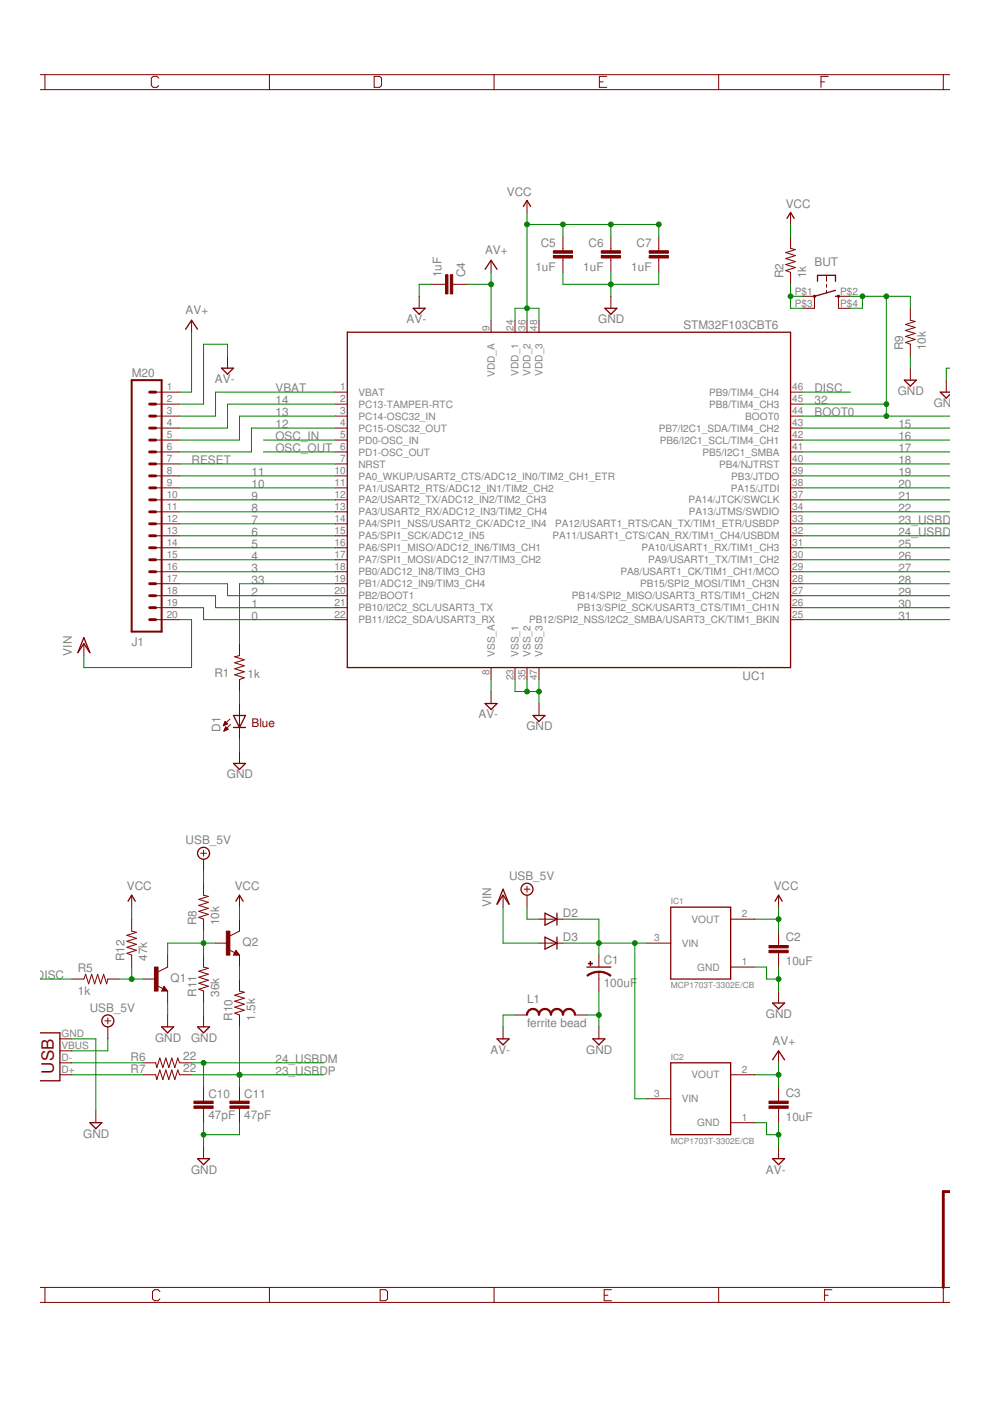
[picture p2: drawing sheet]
<svg xmlns="http://www.w3.org/2000/svg" width="210mm" height="297mm" viewBox="0 0 210 297" stroke-linecap="round" stroke-linejoin="round" font-family="sans-serif">
<g fill="#800000" stroke="#800000" stroke-width=".21">
<path d="M170.2 62.8h2.5z"/>
<path d="M170.2 65.4h2.5z"/>
<path d="M177.8 65.4h2.5z"/>
<path d="M177.8 62.8h2.5z"/>
<path d="M175.2 60.3v.6z"/>
<path d="M175.2 61.6v.6z"/>
<path d="M175.2 58.4v1.2z"/>
<path d="M177.8 62.8v2.6z"/>
<path d="M172.7 62.8v2.6z"/>
<path d="M43.2 235.5v2.5z"/>
<path d="M43.2 230.4v2.6z"/>
<path d="M43.2 235v.5z"/>
<path d="M43.2 233v.5z"/>
<path d="M50.8 235.5v2.5z"/>
<path d="M50.8 230.4v2.6z"/>
<path d="M50.8 235v.5z"/>
<path d="M50.8 233v.5z"/>
<path d="M50.8 154.2v2.6z"/>
<path d="M50.8 149.2v2.5z"/>
<path d="M50.8 151.7v2.5z"/>
<path d="M48.7 152.5l-1.4 1.4z"/>
<path d="M48.9 153.6l-1.4 1.4z"/>
<path d="M47.7 153l-.4 .9z"/>
<path d="M47.7 153l.5 .5z"/>
<path d="M47.3 153.9l.9-.4z"/>
<path d="M47.4 153.8h.2z"/>
<path d="M47.5 153.6h.4z"/>
<path d="M47.5 153.5h.7z"/>
<path d="M47.6 153.4h.6z"/>
<path d="M47.6 153.3h.4z"/>
<path d="M47.7 153.1h.2z"/>
<path d="M47.9 154.1l-.4 .9z"/>
<path d="M47.9 154.1l.5 .5z"/>
<path d="M47.5 155l.9-.4z"/>
<path d="M47.6 154.8h.3z"/>
<path d="M47.6 154.7h.6z"/>
<path d="M47.7 154.6h.6z"/>
<path d="M47.7 154.5h.5z"/>
<path d="M47.8 154.3h.3z"/>
<path d="M47.8 154.2h.2z"/>
<path d="M50.8 136.5v2.5z"/>
<path d="M50.8 144.1v2.5z"/>
<path d="M50.8 144.1l1-.4z"/>
<path d="M49.8 143.1l2 .6z"/>
<path d="M49.8 143.1l2-.7z"/>
<path d="M49.8 141.8l2 .6z"/>
<path d="M49.8 141.8l2-.6z"/>
<path d="M49.8 140.5l2 .7z"/>
<path d="M49.8 140.5l2-.6z"/>
<path d="M49.8 139.3l2 .6z"/>
<path d="M49.8 139.3l1-.3z"/>
<path d="M30.5 225.3h2.5z"/>
<path d="M38.1 225.3h2.5z"/>
<path d="M37.7 224.3l.4 1z"/>
<path d="M37.7 224.3l-.6 2.1z"/>
<path d="M36.4 224.3l.7 2.1z"/>
<path d="M36.4 224.3l-.6 2.1z"/>
<path d="M35.2 224.3l.6 2.1z"/>
<path d="M35.2 224.3l-.7 2.1z"/>
<path d="M33.9 224.3l.6 2.1z"/>
<path d="M33.9 224.3l-.6 2.1z"/>
<path d="M33 225.3l.3 1.1z"/>
<path d="M30.5 227.9h2.5z"/>
<path d="M38.1 227.9h2.5z"/>
<path d="M37.7 226.9l.4 1z"/>
<path d="M37.7 226.9l-.6 2z"/>
<path d="M36.4 226.9l.7 2z"/>
<path d="M36.4 226.9l-.6 2z"/>
<path d="M35.2 226.9l.6 2z"/>
<path d="M35.2 226.9l-.7 2z"/>
<path d="M33.9 226.9l.6 2z"/>
<path d="M33.9 226.9l-.6 2z"/>
<path d="M33 227.9l.3 1z"/>
<path d="M12.7 227.9h2.5z"/>
<path d="M12.7 225.3h2.5z"/>
<path d="M12.7 222.8h2.5z"/>
<path d="M12.7 220.3h2.5z"/>
<path d="M45.7 200h2.5z"/>
<path d="M50.8 202.5v2.5z"/>
<path d="M50.8 194.9v2.5z"/>
<path d="M48.7 198.4l2.1-1z"/>
<path d="M50 201.5l.8 1z"/>
<path d="M49.5 202.5h1.3z"/>
<path d="M50 201.5l-.5 1z"/>
<path d="M48.6 201.4l1.2 .6z"/>
<path d="M30.5 207.6h2.5z"/>
<path d="M35.5 210.1v2.6z"/>
<path d="M35.5 202.5v2.5z"/>
<path d="M33.5 206.1l2-1.1z"/>
<path d="M34.8 209.1l.7 1z"/>
<path d="M34.3 210.1h1.2z"/>
<path d="M34.8 209.1l-.5 1z"/>
<path d="M33.3 209l1.2 .6z"/>
<path d="M50.8 189.8v2.5z"/>
<path d="M27.9 189.8v2.5z"/>
<path d="M50.8 207.6v2.5z"/>
<path d="M50.8 215.2v2.5z"/>
<path d="M49.8 214.8l1 .4z"/>
<path d="M49.8 214.8l2-.6z"/>
<path d="M49.8 213.5l2 .7z"/>
<path d="M49.8 213.5l2-.6z"/>
<path d="M49.8 212.3l2 .6z"/>
<path d="M49.8 212.3l2-.7z"/>
<path d="M49.8 211l2 .6z"/>
<path d="M49.8 211l2-.6z"/>
<path d="M50.8 210.1l1 .3z"/>
<path d="M43.2 202.5v2.5z"/>
<path d="M43.2 210.1v2.6z"/>
<path d="M42.1 209.7l1.1 .4z"/>
<path d="M42.1 209.7l2.1-.6z"/>
<path d="M42.1 208.5l2.1 .6z"/>
<path d="M42.1 208.5l2.1-.7z"/>
<path d="M42.1 207.2l2.1 .6z"/>
<path d="M42.1 207.2l2.1-.6z"/>
<path d="M42.1 205.9l2.1 .7z"/>
<path d="M42.1 205.9l2.1-.6z"/>
<path d="M43.2 205l1 .3z"/>
<path d="M43.2 187.3v2.5z"/>
<path d="M43.2 194.9v2.5z"/>
<path d="M42.1 194.5l1.1 .4z"/>
<path d="M42.1 194.5l2.1-.6z"/>
<path d="M42.1 193.2l2.1 .7z"/>
<path d="M42.1 193.2l2.1-.6z"/>
<path d="M42.1 192l2.1 .6z"/>
<path d="M42.1 192l2.1-.7z"/>
<path d="M42.1 190.7l2.1 .6z"/>
<path d="M42.1 190.7l2.1-.6z"/>
<path d="M43.2 189.8l1 .3z"/>
<path d="M27.9 194.9v2.5z"/>
<path d="M27.9 202.5v2.5z"/>
<path d="M26.9 202.1l1 .4z"/>
<path d="M26.9 202.1l2-.6z"/>
<path d="M26.9 200.8l2 .7z"/>
<path d="M26.9 200.8l2-.6z"/>
<path d="M26.9 199.6l2 .6z"/>
<path d="M26.9 199.6l2-.7z"/>
<path d="M26.9 198.3l2 .6z"/>
<path d="M26.9 198.3l2-.6z"/>
<path d="M27.9 197.4l1 .3z"/>
<path d="M22.9 207.6h2.5z"/>
<path d="M15.2 207.6h2.6z"/>
<path d="M18.2 206.6l-.4 1z"/>
<path d="M18.2 206.6l.6 2z"/>
<path d="M19.4 206.6l-.6 2z"/>
<path d="M19.4 206.6l.7 2z"/>
<path d="M20.7 206.6l-.6 2z"/>
<path d="M20.7 206.6l.6 2z"/>
<path d="M22 206.6l-.7 2z"/>
<path d="M22 206.6l.6 2z"/>
<path d="M22.9 207.6l-.3 1z"/>
<path d="M111.7 42.5v2.5z"/>
<path d="M167.6 45v2.6z"/>
<path d="M43.2 182.2v2.5z"/>
<path d="M42.5 180.9h1.3z"/>
<path d="M43.2 180.3v1.2z"/>
<path d="M22.9 217.7v2.6z"/>
<path d="M22.2 216.4h1.3z"/>
<path d="M22.9 215.8v1.3z"/>
<path d="M137.1 200h5.1z"/>
<path d="M154.9 194.9h5.1z"/>
<path d="M154.9 205h5.1z"/>
<path d="M165.1 189.8v2.5z"/>
<path d="M111.7 189.8v2.5z"/>
<path d="M111.1 188.5h1.3z"/>
<path d="M111.7 187.9v1.3z"/>
<path d="M165.1 197.4v2.6z"/>
<path d="M165.1 202.5v2.5z"/>
<path d="M165.1 200v.5z"/>
<path d="M165.1 202v.5z"/>
<path d="M96.5 60.3h2.5z"/>
<path d="M91.4 60.3h2.6z"/>
<path d="M96 60.3h.5z"/>
<path d="M94 60.3h.5z"/>
<path d="M139.7 50.1v2.6z"/>
<path d="M139.7 55.2v2.5z"/>
<path d="M139.7 52.7v.5z"/>
<path d="M139.7 54.7v.5z"/>
<path d="M129.5 50.1v2.6z"/>
<path d="M129.5 55.2v2.5z"/>
<path d="M129.5 52.7v.5z"/>
<path d="M129.5 54.7v.5z"/>
<path d="M119.4 50.1v2.6z"/>
<path d="M119.4 55.2v2.5z"/>
<path d="M119.4 52.7v.5z"/>
<path d="M119.4 54.7v.5z"/>
<path d="M137.1 233h5.1z"/>
<path d="M154.9 227.9h5.1z"/>
<path d="M154.9 238h5.1z"/>
<path d="M165.1 230.4v2.6z"/>
<path d="M165.1 235.5v2.5z"/>
<path d="M165.1 233v.5z"/>
<path d="M165.1 235v.5z"/>
<path d="M165.1 222.8v2.5z"/>
<path d="M106.7 217.7v2.6z"/>
<path d="M165.1 243.1v2.6z"/>
<path d="M165.1 210.1v2.6z"/>
<path d="M43.2 243.1v2.6z"/>
<path d="M20.3 235.5v2.5z"/>
<path d="M35.5 215.2v2.5z"/>
<path d="M43.2 215.2v2.5z"/>
<path d="M129.5 62.8v2.6z"/>
<path d="M88.9 62.8v2.6z"/>
<path d="M104.1 55.2v2.5z"/>
<path d="M167.6 95.8h2.6z"/>
<path d="M167.6 98.4h2.6z"/>
<path d="M167.6 90.8h2.6z"/>
<path d="M71.1 123.8h2.5z"/>
<path d="M167.6 121.2h2.6z"/>
<path d="M71.1 116.1h2.5z"/>
<path d="M71.1 126.3h2.5z"/>
<path d="M167.6 83.1h2.6z"/>
<path d="M109.2 141.5v2.6z"/>
<path d="M71.1 83.1h2.5z"/>
<path d="M71.1 128.8h2.5z"/>
<path d="M167.6 93.3h2.6z"/>
<path d="M71.1 118.7h2.5z"/>
<path d="M71.1 103.4h2.5z"/>
<path d="M71.1 106h2.5z"/>
<path d="M167.6 113.6h2.6z"/>
<path d="M71.1 108.5h2.5z"/>
<path d="M167.6 103.4h2.6z"/>
<path d="M111.7 141.5v2.6z"/>
<path d="M109.2 67.9v2.5z"/>
<path d="M167.6 111.1h2.6z"/>
<path d="M167.6 108.5h2.6z"/>
<path d="M71.1 111.1h2.5z"/>
<path d="M71.1 121.2h2.5z"/>
<path d="M167.6 116.1h2.6z"/>
<path d="M104.1 67.9v2.5z"/>
<path d="M71.1 100.9h2.5z"/>
<path d="M111.7 67.9v2.5z"/>
<path d="M114.3 141.5v2.6z"/>
<path d="M167.6 85.7h2.6z"/>
<path d="M167.6 118.7h2.6z"/>
<path d="M71.1 95.8h2.5z"/>
<path d="M167.6 123.8h2.6z"/>
<path d="M71.1 131.4h2.5z"/>
<path d="M167.6 100.9h2.6z"/>
<path d="M167.6 126.3h2.6z"/>
<path d="M167.6 128.8h2.6z"/>
<path d="M167.6 131.4h2.6z"/>
<path d="M71.1 113.6h2.5z"/>
<path d="M71.1 85.7h2.5z"/>
<path d="M167.6 106h2.6z"/>
<path d="M114.3 67.9v2.5z"/>
<path d="M104.1 141.5v2.6z"/>
<path d="M71.1 88.2h2.5z"/>
<path d="M71.1 90.8h2.5z"/>
<path d="M71.1 98.4h2.5z"/>
<path d="M167.6 88.2h2.6z"/>
<path d="M71.1 93.3h2.5z"/>
<path d="M33 83.1h5.1z"/>
<path d="M33 85.7h5.1z"/>
<path d="M33 88.2h5.1z"/>
<path d="M33 90.8h5.1z"/>
<path d="M33 93.3h5.1z"/>
<path d="M33 95.8h5.1z"/>
<path d="M33 98.4h5.1z"/>
<path d="M33 100.9h5.1z"/>
<path d="M33 103.4h5.1z"/>
<path d="M33 106h5.1z"/>
<path d="M33 108.5h5.1z"/>
<path d="M33 111.1h5.1z"/>
<path d="M33 113.6h5.1z"/>
<path d="M33 116.1h5.1z"/>
<path d="M33 118.7h5.1z"/>
<path d="M33 121.2h5.1z"/>
<path d="M33 123.8h5.1z"/>
<path d="M33 126.3h5.1z"/>
<path d="M33 128.8h5.1z"/>
<path d="M33 131.4h5.1z"/>
<path d="M114.3 149.2v2.5z"/>
<path d="M104.1 146.6v2.6z"/>
<path d="M200.6 80.6v2.5z"/>
<path d="M40.6 67.9v2.5z"/>
<path d="M48.2 75.5v2.6z"/>
<path d="M127 217.7v2.6z"/>
<path d="M8.5 276.1h1z"/>
<path d="M9.5 276.1h47.6z"/>
<path d="M57.1 276.1h47.7z"/>
<path d="M104.8 276.1h47.6z"/>
<path d="M152.4 276.1h47.6z"/>
<path d="M200 276.1h1.4z"/>
<path d="M9.5 15.8h47.6z"/>
<path d="M8.5 15.8h1z"/>
<path d="M8.5 273h1z"/>
<path d="M9.5 273h47.6z"/>
<path d="M57.1 273h47.7z"/>
<path d="M104.8 273h47.6z"/>
<path d="M152.4 273h47.6z"/>
<path d="M200 273h1.4z"/>
<path d="M200 19h1.4z"/>
<path d="M152.4 19h47.6z"/>
<path d="M104.8 19h47.6z"/>
<path d="M57.1 19h47.7z"/>
<path d="M9.5 19h47.6z"/>
<path d="M8.5 19h1z"/>
<path d="M200 15.8h1.4z"/>
<path d="M152.4 15.8h47.6z"/>
<path d="M104.8 15.8h47.6z"/>
<path d="M57.1 15.8h47.7z"/>
<path d="M104.8 15.8v3.2z"/>
<path d="M104.8 273v3.1z"/>
<path d="M9.5 15.8v3.2z"/>
<path d="M9.5 273v3.1z"/>
<path d="M200 15.8v3.2z"/>
<path d="M200 273v3.1z"/>
<path d="M57.1 15.8v3.2z"/>
<path d="M152.4 15.8v3.2z"/>
<path d="M152.4 273v3.1z"/>
<path d="M57.1 273v3.1z"/>
<path d="M33.5 273.4l.4 .4z"/>
<path d="M32.7 273.4h.8z"/>
<path d="M32.3 273.8l.4-.4z"/>
<path d="M32.3 273.8v1.6z"/>
<path d="M32.3 275.4l.4 .4z"/>
<path d="M32.7 275.8h.8z"/>
<path d="M33.5 275.8l.4-.4z"/>
<path d="M80.6 273.4v2.4z"/>
<path d="M80.6 275.8h1.2z"/>
<path d="M81.8 275.8l.4-.4z"/>
<path d="M82.2 273.8v1.6z"/>
<path d="M81.8 273.4l.4 .4z"/>
<path d="M80.6 273.4h1.2z"/>
<path d="M128.1 273.4h1.6z"/>
<path d="M128.1 273.4v2.4z"/>
<path d="M128.1 275.8h1.6z"/>
<path d="M128.1 274.6h.8z"/>
<path d="M174.8 273.4v2.4z"/>
<path d="M174.8 273.4h1.6z"/>
<path d="M174.8 274.6h.8z"/>
<path d="M174.1 16.2v2.3z"/>
<path d="M174.1 16.2h1.5z"/>
<path d="M174.1 17.4h.7z"/>
<path d="M127.1 16.2h1.5z"/>
<path d="M127.1 16.2v2.3z"/>
<path d="M127.1 18.5h1.5z"/>
<path d="M127.1 17.4h.8z"/>
<path d="M79.3 16.2v2.3z"/>
<path d="M79.3 18.5h1.2z"/>
<path d="M80.5 18.5l.4-.4z"/>
<path d="M80.9 16.6v1.5z"/>
<path d="M80.5 16.2l.4 .4z"/>
<path d="M79.3 16.2h1.2z"/>
<path d="M33.3 16.2l.4 .4z"/>
<path d="M32.5 16.2h.8z"/>
<path d="M32.1 16.6l.4-.4z"/>
<path d="M32.1 16.6v1.5z"/>
<path d="M32.1 18.1l.4 .4z"/>
<path d="M32.5 18.5h.8z"/>
<path d="M33.3 18.5l.4-.4z"/>
<path d="M167.6 50.1v2.6z"/>
<path d="M167.6 57.7v2.6z"/>
<path d="M166.6 57.4l1 .3z"/>
<path d="M166.6 57.4l2-.7z"/>
<path d="M166.6 56.1l2 .6z"/>
<path d="M166.6 56.1l2-.6z"/>
<path d="M166.6 54.8l2 .7z"/>
<path d="M166.6 54.8l2-.6z"/>
<path d="M166.6 53.6l2 .6z"/>
<path d="M166.6 53.6l2-.7z"/>
<path d="M167.6 52.7l1 .2z"/>
<path d="M193 78.1v2.5z"/>
<path d="M193 65.4v2.5z"/>
<path d="M193 73v2.5z"/>
<path d="M192 72.6l1 .4z"/>
<path d="M192 72.6l2-.6z"/>
<path d="M192 71.3l2 .7z"/>
<path d="M192 71.3l2-.6z"/>
<path d="M192 70.1l2 .6z"/>
<path d="M192 70.1l2-.7z"/>
<path d="M192 68.8l2 .6z"/>
<path d="M192 68.8l2-.6z"/>
<path d="M193 67.9l1 .3z"/>
<path d="M114.3 194.9h2.5z"/>
<path d="M116.8 194.9h2.6z"/>
<path d="M114.3 200h2.5z"/>
<path d="M116.8 200h2.6z"/>
<path d="M127 206.1v1.5z"/>
<path d="M127 202.5v2.5z"/>
<path d="M127 207.6v2.5z"/>
<path d="M109.2 215.2h2.5z"/>
<path d="M121.9 215.2h2.5z"/>
<path d="M17.8 136.5v2.5z"/>
<path d="M50.8 159.3v2.6z"/>
<path d="M106.7 189.8v2.5z"/>
<path d="M127 205.9l1.3 .2 1.2 .7-.1 .2-1.4-.7-1-.1z" fill-rule="evenodd"/>
<path d="M124.4 206.8l1.2-.7 1.4-.2v.3l-1 .1-1.4 .7z" fill-rule="evenodd"/>
<path d="M112 214.2l.5-.3 .5-.1v.3l-.7 .2-.3 .4-.1 .5h-.3l.1-.5z" fill-rule="evenodd"/>
<path d="M113 213.8a1.37 1.37 0 0 1 1.4 1.4h-.3l-.1-.5-.3-.4-.7-.2z" fill-rule="evenodd"/>
<path d="M114.6 214.2l.5-.3 .4-.1v.3l-.4 .1-.4 .3-.3 .7h-.3l.1-.5z" fill-rule="evenodd"/>
<path d="M115.5 213.8a1.37 1.37 0 0 1 1.4 1.4h-.2l-.1-.5-.3-.4-.8-.2z" fill-rule="evenodd"/>
<path d="M117.1 214.2l.5-.3 .5-.1v.3l-.7 .2-.4 .4-.1 .5h-.2l.1-.5z" fill-rule="evenodd"/>
<path d="M118.1 213.8a1.37 1.37 0 0 1 1.4 1.4h-.3l-.1-.5-.3-.4-.7-.2z" fill-rule="evenodd"/>
<path d="M119.6 214.2l.6-.3 .4-.1v.3l-.7 .2-.3 .4-.1 .5h-.3l.1-.5z" fill-rule="evenodd"/>
<path d="M120.6 213.8a1.37 1.37 0 0 1 1.4 1.4h-.2l-.1-.5-.4-.4-.7-.2z" fill-rule="evenodd"/>
</g>
<g fill="#800000" stroke="#800000" stroke-width=".28">
<path d="M177.1 62.8h.7z"/>
<path d="M177.1 58.4v1.2z"/>
<path d="M173.3 58.4v1.2z"/>
<path d="M175.2 58.4h1.9z"/>
<path d="M173.3 58.4h1.9z"/>
<path d="M172.7 62.8l4.4-1.2z"/>
<path d="M52 151.7l-1.2 2.5z"/>
<path d="M49.5 151.7l1.3 2.5z"/>
<path d="M50.8 154.2h1.2z"/>
<path d="M49.5 154.2h1.3z"/>
<path d="M50.8 151.7h1.2z"/>
<path d="M49.5 151.7h1.3z"/>
<path d="M8.5 229.1h4.2z"/>
<path d="M12.7 219v10.1z"/>
<path d="M8.5 219h4.2z"/>
<path d="M49.8 202.4h.7z"/>
<path d="M50 201.7l.5 .7z"/>
<path d="M50 201.7l-.2 .5z"/>
<path d="M49.8 202.2h.3z"/>
<path d="M50 202l.1 .2z"/>
<path d="M34.5 210h.8z"/>
<path d="M34.8 209.4l.5 .6z"/>
<path d="M34.8 209.4l-.3 .5z"/>
<path d="M34.5 209.9h.4z"/>
<path d="M34.8 209.6l.1 .3z"/>
<path d="M50.8 189.8l.7 1.3z"/>
<path d="M50.8 189.8l-.8 1.3z"/>
<path d="M27.9 189.8l.8 1.3z"/>
<path d="M27.9 189.8l-.7 1.3z"/>
<path d="M111.7 42.5l-.7 1.3z"/>
<path d="M111.7 42.5l.8 1.3z"/>
<path d="M167.6 45l.8 1.3z"/>
<path d="M167.6 45l-.7 1.3z"/>
<path d="M142.2 192.3h12.7z"/>
<path d="M154.9 192.3v15.3z"/>
<path d="M142.2 207.6h12.7z"/>
<path d="M142.2 192.3v15.3z"/>
<path d="M165.1 189.8l.7 1.3z"/>
<path d="M165.1 189.8l-.8 1.3z"/>
<path d="M142.2 225.3h12.7z"/>
<path d="M154.9 225.3v15.3z"/>
<path d="M142.2 240.6h12.7z"/>
<path d="M142.2 225.3v15.3z"/>
<path d="M165.1 222.8l1.2 1.9z"/>
<path d="M165.1 222.8l-1.3 1.9z"/>
<path d="M105.4 220.3h2.5z"/>
<path d="M107.9 220.3l-1.2 1.2z"/>
<path d="M105.4 220.3l1.3 1.2z"/>
<path d="M163.8 245.7h2.5z"/>
<path d="M166.3 245.7l-1.2 1.2z"/>
<path d="M163.8 245.7l1.3 1.2z"/>
<path d="M163.8 212.7h2.5z"/>
<path d="M166.3 212.7l-1.2 1.2z"/>
<path d="M163.8 212.7l1.3 1.2z"/>
<path d="M41.9 245.7h2.5z"/>
<path d="M43.2 246.9l1.2-1.2z"/>
<path d="M41.9 245.7l1.3 1.2z"/>
<path d="M19 238h2.6z"/>
<path d="M21.6 238l-1.3 1.3z"/>
<path d="M19 238l1.3 1.3z"/>
<path d="M34.3 217.7h2.5z"/>
<path d="M36.8 217.7l-1.3 1.3z"/>
<path d="M34.3 217.7l1.2 1.3z"/>
<path d="M41.9 217.7h2.5z"/>
<path d="M44.4 217.7l-1.2 1.3z"/>
<path d="M41.9 217.7l1.3 1.3z"/>
<path d="M128.2 65.4h2.6z"/>
<path d="M130.8 65.4l-1.3 1.2z"/>
<path d="M128.2 65.4l1.3 1.2z"/>
<path d="M87.6 65.4h2.5z"/>
<path d="M90.1 65.4l-1.2 1.2z"/>
<path d="M87.6 65.4l1.3 1.2z"/>
<path d="M104.1 55.2l1.3 1.9z"/>
<path d="M104.1 55.2l-1.3 1.9z"/>
<path d="M73.6 70.4v71.1z"/>
<path d="M73.6 141.5h94z"/>
<path d="M167.6 70.4v71.1z"/>
<path d="M73.6 70.4h94z"/>
<path d="M113 151.7h2.5z"/>
<path d="M115.5 151.7l-1.2 1.3z"/>
<path d="M113 151.7l1.3 1.3z"/>
<path d="M102.8 149.2h2.6z"/>
<path d="M105.4 149.2l-1.3 1.2z"/>
<path d="M102.8 149.2l1.3 1.2z"/>
<path d="M199.4 83.1h2z"/>
<path d="M201.4 83.1l-.8 1.3z"/>
<path d="M199.4 83.1l1.2 1.3z"/>
<path d="M40.6 67.9l1.3 1.9z"/>
<path d="M40.6 67.9l-1.3 1.9z"/>
<path d="M47 78.1h2.5z"/>
<path d="M48.2 79.3l1.3-1.2z"/>
<path d="M47 78.1l1.2 1.2z"/>
<path d="M125.7 220.3h2.5z"/>
<path d="M128.2 220.3l-1.2 1.2z"/>
<path d="M125.7 220.3l1.3 1.2z"/>
<path d="M191.7 80.6h2.6z"/>
<path d="M194.3 80.6l-1.3 1.3z"/>
<path d="M191.7 80.6l1.3 1.3z"/>
<path d="M115.5 196.1l2.6-1.2z"/>
<path d="M115.5 193.6l2.6 1.3z"/>
<path d="M118.1 193.6v1.3z"/>
<path d="M115.5 193.6v2.5z"/>
<path d="M118.1 194.9v1.2z"/>
<path d="M115.5 201.2l2.6-1.2z"/>
<path d="M115.5 198.7l2.6 1.3z"/>
<path d="M118.1 198.7v1.3z"/>
<path d="M115.5 198.7v2.5z"/>
<path d="M118.1 200v1.2z"/>
<path d="M124.4 205h5.1z"/>
<path d="M17.8 136.5l1.2 1.9z"/>
<path d="M17.8 136.5l-1.3 1.9z"/>
<path d="M17.8 135.2l-1.3 3.2z"/>
<path d="M17.8 135.2l1.2 3.2z"/>
<path d="M49.5 161.9h2.5z"/>
<path d="M52 161.9l-1.2 1.2z"/>
<path d="M49.5 161.9l1.3 1.2z"/>
<path d="M106.7 189.8l1.2 1.9z"/>
<path d="M106.7 189.8l-1.3 1.9z"/>
<path d="M106.7 188.5l-1.3 3.2z"/>
<path d="M106.7 188.5l1.2 3.2z"/>
</g>
<g fill="none" stroke="#800000" stroke-width=".42">
<circle cx="172.7" cy="62.8" r=".13"/>
<circle cx="177.8" cy="62.8" r=".13"/>
</g>
<g fill="#800000" stroke="#800000" stroke-width=".21">
<path d="M41.1 233.5h4.1v.5h-4.1z"/>
<path d="M41.1 234.5h4.1v.5h-4.1z"/>
<path d="M48.7 233.5h4.1v.5h-4.1z"/>
<path d="M48.7 234.5h4.1v.5h-4.1z"/>
<path d="M48 197.4h.7v5.1h-.7z"/>
<path d="M32.7 205h.8v5.1h-.8z"/>
<path d="M163 201.5h4.1v.5h-4.1z"/>
<path d="M163 200.5h4.1v.5h-4.1z"/>
<path d="M94.5 58.2h.5v4.1h-.5z"/>
<path d="M95.5 58.2h.5v4.1h-.5z"/>
<path d="M137.6 54.2h4.1v.5h-4.1z"/>
<path d="M137.6 53.2h4.1v.5h-4.1z"/>
<path d="M127.5 54.2h4v.5h-4z"/>
<path d="M127.5 53.2h4v.5h-4z"/>
<path d="M117.3 54.2h4.1v.5h-4.1z"/>
<path d="M117.3 53.2h4.1v.5h-4.1z"/>
<path d="M163 234.5h4.1v.5h-4.1z"/>
<path d="M163 233.5h4.1v.5h-4.1z"/>
<path d="M124.7 204.2h.9v.2h-.9z"/>
<path d="M125.1 203.9h.1v.8h-.1z"/>
</g>
<g fill="none" stroke="#800000" stroke-width=".28">
<circle cx="43.2" cy="180.9" r="1.27"/>
<circle cx="111.7" cy="188.5" r="1.27"/>
<circle cx="22.9" cy="216.4" r="1.27"/>
</g>
<g fill="#800000" stroke="#800000" stroke-width=".42">
<path d="M27.9 80.6h6.4z"/>
<path d="M27.9 80.6v53.3z"/>
<path d="M34.3 80.6v53.3z"/>
<path d="M27.9 133.9h6.4z"/>
</g>
<g fill="#800000" stroke="#800000" stroke-width=".61">
<path d="M31.7 88.2h1.3z"/>
<path d="M31.7 85.7h1.3z"/>
<path d="M31.7 83.1h1.3z"/>
<path d="M31.7 93.3h1.3z"/>
<path d="M31.7 90.8h1.3z"/>
<path d="M31.7 95.8h1.3z"/>
<path d="M31.7 98.4h1.3z"/>
<path d="M31.7 100.9h1.3z"/>
<path d="M31.7 103.4h1.3z"/>
<path d="M31.7 106h1.3z"/>
<path d="M31.7 113.6h1.3z"/>
<path d="M31.7 111.1h1.3z"/>
<path d="M31.7 108.5h1.3z"/>
<path d="M31.7 118.7h1.3z"/>
<path d="M31.7 116.1h1.3z"/>
<path d="M31.7 121.2h1.3z"/>
<path d="M31.7 123.8h1.3z"/>
<path d="M31.7 126.3h1.3z"/>
<path d="M31.7 128.8h1.3z"/>
<path d="M31.7 131.4h1.3z"/>
<path d="M200 252.6v20.4z"/>
<path d="M200 252.6h1.4z"/>
</g>
<g fill="#008000" stroke="#008000" stroke-width=".21">
<path d="M15.2 225.3h15.3z"/>
<path d="M15.2 227.9h15.3z"/>
<path d="M50.8 192.3v2.6z"/>
<path d="M27.9 192.3v2.6z"/>
<path d="M111.7 45v2.6z"/>
<path d="M129.5 47.6h10.2z"/>
<path d="M119.4 47.6h10.1z"/>
<path d="M111.7 47.6h7.7z"/>
<path d="M139.7 47.6v2.5z"/>
<path d="M129.5 47.6v2.5z"/>
<path d="M119.4 47.6v2.5z"/>
<path d="M109.2 65.4v2.5z"/>
<path d="M109.2 65.4h2.5z"/>
<path d="M111.7 65.4h2.6z"/>
<path d="M114.3 65.4v2.5z"/>
<path d="M111.7 65.4v2.5z"/>
<path d="M111.7 47.6v17.8z"/>
<path d="M165.1 194.9v2.5z"/>
<path d="M165.1 192.3v2.6z"/>
<path d="M160 194.9h5.1z"/>
<path d="M167.6 47.6v2.5z"/>
<path d="M50.8 205v2.6z"/>
<path d="M43.2 200h2.5z"/>
<path d="M43.2 197.4v2.6z"/>
<path d="M43.2 200v2.5z"/>
<path d="M35.5 200v2.5z"/>
<path d="M35.5 200h7.7z"/>
<path d="M25.4 207.6h2.5z"/>
<path d="M27.9 207.6h2.6z"/>
<path d="M27.9 205v2.6z"/>
<path d="M8.5 207.6h6.7z"/>
<path d="M170.2 83.1h10.1z"/>
<path d="M43.2 184.7v2.6z"/>
<path d="M15.2 222.8h7.7z"/>
<path d="M22.9 220.3v2.5z"/>
<path d="M111.7 192.3v2.6z"/>
<path d="M111.7 194.9h2.6z"/>
<path d="M165.1 227.9v2.5z"/>
<path d="M165.1 225.3v2.6z"/>
<path d="M160 227.9h5.1z"/>
<path d="M99 60.3h5.1z"/>
<path d="M104.1 57.7v2.6z"/>
<path d="M104.1 60.3v7.6z"/>
<path d="M38.1 83.1h2.5z"/>
<path d="M40.6 70.4v12.7z"/>
<path d="M165.1 238v2.6z"/>
<path d="M160 238h2.5z"/>
<path d="M162.5 238v2.6z"/>
<path d="M162.5 240.6h2.6z"/>
<path d="M165.1 240.6v2.5z"/>
<path d="M88.9 60.3h2.5z"/>
<path d="M88.9 60.3v2.5z"/>
<path d="M104.1 144.1v2.5z"/>
<path d="M38.1 85.7h5.1z"/>
<path d="M43.2 73v12.7z"/>
<path d="M43.2 73h5z"/>
<path d="M48.2 73v2.5z"/>
<path d="M106.7 215.2h2.5z"/>
<path d="M106.7 215.2v2.5z"/>
<path d="M165.1 205v2.6z"/>
<path d="M165.1 207.6v2.5z"/>
<path d="M160 205h2.5z"/>
<path d="M162.5 205v2.6z"/>
<path d="M162.5 207.6h2.6z"/>
<path d="M43.2 238v2.6z"/>
<path d="M50.8 238v2.6z"/>
<path d="M43.2 240.6h7.6z"/>
<path d="M43.2 240.6v2.5z"/>
<path d="M15.2 220.3h5.1z"/>
<path d="M20.3 220.3v15.2z"/>
<path d="M35.5 212.7v2.5z"/>
<path d="M43.2 212.7v2.5z"/>
<path d="M109.2 144.1v2.5z"/>
<path d="M109.2 146.6h2.5z"/>
<path d="M111.7 146.6h2.6z"/>
<path d="M114.3 144.1v2.5z"/>
<path d="M111.7 144.1v2.5z"/>
<path d="M114.3 146.6v2.6z"/>
<path d="M200.6 78.1h.8z"/>
<path d="M200.6 78.1v2.5z"/>
<path d="M129.5 60.3h10.2z"/>
<path d="M119.4 60.3h10.1z"/>
<path d="M119.4 57.7v2.6z"/>
<path d="M139.7 57.7v2.6z"/>
<path d="M129.5 57.7v2.6z"/>
<path d="M129.5 60.3v2.5z"/>
<path d="M127 210.1v5.1z"/>
<path d="M127 215.2v2.5z"/>
<path d="M124.4 215.2h2.6z"/>
<path d="M193 75.5v2.6z"/>
<path d="M50.8 156.8v2.5z"/>
<path d="M55.9 93.3h15.2z"/>
<path d="M55.9 95.8h15.2z"/>
<path d="M167.6 62.8h2.6z"/>
<path d="M167.6 62.8v2.6z"/>
<path d="M167.6 65.4h2.6z"/>
<path d="M167.6 60.3v2.5z"/>
<path d="M38.1 98.4h33z"/>
<path d="M134.6 200h2.5z"/>
<path d="M127 200h7.6z"/>
<path d="M127 200v2.5z"/>
<path d="M119.4 194.9h7.6z"/>
<path d="M127 194.9v5.1z"/>
<path d="M119.4 200h7.6z"/>
<path d="M134.6 233h2.5z"/>
<path d="M134.6 200v33z"/>
<path d="M45.7 83.1h25.4z"/>
<path d="M45.7 83.1v5.1z"/>
<path d="M38.1 88.2h7.6z"/>
<path d="M50.8 146.6v2.6z"/>
<path d="M170.2 111.1h31.2z"/>
<path d="M50.8 217.7v10.2z"/>
<path d="M50.8 227.9v2.5z"/>
<path d="M40.6 227.9h10.2z"/>
<path d="M50.8 227.9h17.8z"/>
<path d="M106.7 192.3v7.7z"/>
<path d="M106.7 200h7.6z"/>
<path d="M17.8 139v2.5z"/>
<path d="M17.8 141.5h22.8z"/>
<path d="M40.6 131.4v10.1z"/>
<path d="M38.1 131.4h2.5z"/>
<path d="M50.8 123.8h20.3z"/>
<path d="M50.8 123.8v12.7z"/>
<path d="M43.2 131.4h27.9z"/>
<path d="M43.2 128.8v2.6z"/>
<path d="M38.1 128.8h5.1z"/>
<path d="M45.7 128.8h25.4z"/>
<path d="M45.7 126.3v2.5z"/>
<path d="M38.1 126.3h7.6z"/>
<path d="M48.2 126.3h22.9z"/>
<path d="M48.2 123.8v2.5z"/>
<path d="M38.1 123.8h10.1z"/>
<path d="M38.1 121.2h33z"/>
<path d="M38.1 118.7h33z"/>
<path d="M38.1 116.1h33z"/>
<path d="M38.1 113.6h33z"/>
<path d="M38.1 111.1h33z"/>
<path d="M38.1 108.5h33z"/>
<path d="M38.1 106h33z"/>
<path d="M38.1 103.4h33z"/>
<path d="M38.1 100.9h33z"/>
<path d="M53.3 90.8h17.8z"/>
<path d="M53.3 90.8v5z"/>
<path d="M38.1 95.8h15.2z"/>
<path d="M50.8 88.2h20.3z"/>
<path d="M50.8 88.2v5.1z"/>
<path d="M38.1 93.3h12.7z"/>
<path d="M48.2 85.7h22.9z"/>
<path d="M48.2 85.7v5.1z"/>
<path d="M38.1 90.8h10.1z"/>
<path d="M170.2 90.8h31.2z"/>
<path d="M170.2 93.3h31.2z"/>
<path d="M170.2 95.8h31.2z"/>
<path d="M170.2 98.4h31.2z"/>
<path d="M170.2 100.9h31.2z"/>
<path d="M170.2 103.4h31.2z"/>
<path d="M170.2 106h31.2z"/>
<path d="M170.2 108.5h31.2z"/>
<path d="M170.2 113.6h31.2z"/>
<path d="M43.2 225.3v5.1z"/>
<path d="M40.6 225.3h2.6z"/>
<path d="M43.2 225.3h25.4z"/>
<path d="M170.2 116.1h31.2z"/>
<path d="M170.2 118.7h31.2z"/>
<path d="M170.2 121.2h31.2z"/>
<path d="M170.2 123.8h31.2z"/>
<path d="M170.2 126.3h31.2z"/>
<path d="M170.2 128.8h31.2z"/>
<path d="M170.2 131.4h31.2z"/>
<path d="M187.9 88.2h13.5z"/>
<path d="M170.2 88.2h17.7z"/>
<path d="M180.3 62.8h2.6z"/>
<path d="M182.9 62.8h5z"/>
<path d="M187.9 62.8v22.9z"/>
<path d="M187.9 85.7v2.5z"/>
<path d="M187.9 62.8h5.1z"/>
<path d="M193 62.8v2.6z"/>
<path d="M170.2 85.7h17.7z"/>
<path d="M180.3 65.4h2.6z"/>
<path d="M182.9 62.8v2.6z"/>
<circle cx="139.7" cy="47.6" r=".51"/>
<circle cx="129.5" cy="47.6" r=".51"/>
<circle cx="119.4" cy="47.6" r=".51"/>
<circle cx="111.7" cy="47.6" r=".51"/>
<circle cx="111.7" cy="65.4" r=".51"/>
<circle cx="165.1" cy="194.9" r=".51"/>
<circle cx="43.2" cy="200" r=".51"/>
<circle cx="27.9" cy="207.6" r=".51"/>
<circle cx="165.1" cy="227.9" r=".51"/>
<circle cx="104.1" cy="60.3" r=".51"/>
<circle cx="165.1" cy="240.6" r=".51"/>
<circle cx="165.1" cy="207.6" r=".51"/>
<circle cx="43.2" cy="240.6" r=".51"/>
<circle cx="114.3" cy="146.6" r=".51"/>
<circle cx="111.7" cy="146.6" r=".51"/>
<circle cx="129.5" cy="60.3" r=".51"/>
<circle cx="127" cy="215.2" r=".51"/>
<circle cx="167.6" cy="62.8" r=".51"/>
<circle cx="134.6" cy="200" r=".51"/>
<circle cx="127" cy="200" r=".51"/>
<circle cx="50.8" cy="227.9" r=".51"/>
<circle cx="43.2" cy="225.3" r=".51"/>
<circle cx="187.9" cy="88.2" r=".51"/>
<circle cx="187.9" cy="62.8" r=".51"/>
<circle cx="187.9" cy="85.7" r=".51"/>
<circle cx="182.9" cy="62.8" r=".51"/>
</g>
<text font-size="3.6" fill="#800000" x="11.4" y="227.6" transform="rotate(-90 11.4 227.6)">USB</text>
<g font-size="2.5" fill="#808080">
<text x="107.5" y="41.5">VCC</text>
<text x="166.6" y="44">VCC</text>
<text x="102.9" y="53.9">AV+</text>
<text x="114.6" y="52.3">C5</text>
<text x="124.8" y="52.3">C6</text>
<text x="135" y="52.3">C7</text>
<text x="93.6" y="58.8" transform="rotate(-90 93.6 58.8)">1uF</text>
<text x="98.7" y="58.8" transform="rotate(-90 98.7 58.8)">C4</text>
<text x="113.5" y="57.4">1uF</text>
<text x="123.7" y="57.4">1uF</text>
<text x="133.8" y="57.4">1uF</text>
<text x="166.1" y="59" transform="rotate(-90 166.1 59)">R2</text>
<text x="170.9" y="59" transform="rotate(-90 170.9 59)">1k</text>
<text x="172.7" y="56.5">BUT</text>
<text x="39.4" y="66.6">AV+</text>
<text x="86.2" y="68.5">AV-</text>
<text x="126.9" y="68.5">GND</text>
<text x="144.9" y="69.7">STM32F103CBT6</text>
<text x="191.5" y="74.2" transform="rotate(-90 191.5 74.2)">R9</text>
<text x="196.3" y="74.2" transform="rotate(-90 196.3 74.2)">10k</text>
<text x="27.9" y="79.8">M20</text>
<text x="45.6" y="81.2">AV-</text>
<text x="58.4" y="83.1">VBAT</text>
<text x="172.7" y="83.1">DISC</text>
<text x="190.3" y="83.8">GND</text>
<text x="58.4" y="88.2">13</text>
<text x="58.4" y="85.7">14</text>
<text x="172.7" y="88.2">BOOT0</text>
<text x="172.7" y="85.7">32</text>
<text x="198" y="86.3">GND</text>
<text x="58.4" y="93.3">OSC_IN</text>
<text x="58.4" y="95.8">OSC_OUT</text>
<text x="58.4" y="90.8">12</text>
<text x="190.5" y="90.8">15</text>
<text x="190.5" y="93.3">16</text>
<text x="190.5" y="95.8">17</text>
<text x="40.6" y="98.4">RESET</text>
<text x="53.3" y="100.9">11</text>
<text x="190.5" y="98.4">18</text>
<text x="190.5" y="100.9">19</text>
<text x="53.3" y="106">9</text>
<text x="53.3" y="103.4">10</text>
<text x="190.5" y="103.4">20</text>
<text x="190.5" y="106">21</text>
<text x="53.3" y="113.6">6</text>
<text x="53.3" y="111.1">7</text>
<text x="53.3" y="108.5">8</text>
<text x="190.5" y="111.1">23_USBDP</text>
<text x="190.5" y="108.5">22</text>
<text x="190.5" y="113.6">24_USBDM</text>
<text x="53.3" y="118.7">4</text>
<text x="53.3" y="116.1">5</text>
<text x="190.5" y="116.1">25</text>
<text x="190.5" y="118.7">26</text>
<text x="53.3" y="123.8">33</text>
<text x="53.3" y="121.2">3</text>
<text x="190.5" y="121.2">27</text>
<text x="190.5" y="123.8">28</text>
<text x="53.3" y="131.4">0</text>
<text x="53.3" y="128.8">1</text>
<text x="53.3" y="126.3">2</text>
<text x="190.5" y="126.3">29</text>
<text x="190.5" y="128.8">30</text>
<text x="190.5" y="131.4">31</text>
<text x="27.9" y="137">J1</text>
<text x="15.2" y="139" transform="rotate(-90 15.2 139)">VIN</text>
<text x="45.5" y="143.6">R1</text>
<text x="52.5" y="143.8">1k</text>
<text x="157.5" y="144.1">UC1</text>
<text x="46.7" y="155.1" transform="rotate(-90 46.7 155.1)">D1</text>
<text x="101.5" y="152.3">AV-</text>
<text x="111.6" y="154.9">GND</text>
<text x="48.1" y="165">GND</text>
<text x="39.4" y="179">USB_5V</text>
<text x="26.9" y="188.8">VCC</text>
<text x="49.8" y="188.8">VCC</text>
<text x="107.9" y="186.6">USB_5V</text>
<text x="164.1" y="188.8">VCC</text>
<text x="41.7" y="196.1" transform="rotate(-90 41.7 196.1)">R8</text>
<text x="46.5" y="196.1" transform="rotate(-90 46.5 196.1)">10k</text>
<text x="104.1" y="192.3" transform="rotate(-90 104.1 192.3)">VIN</text>
<text x="119.4" y="194.4">D2</text>
<text x="26.4" y="203.8" transform="rotate(-90 26.4 203.8)">R12</text>
<text x="31.2" y="203.8" transform="rotate(-90 31.2 203.8)">47k</text>
<text x="51.4" y="200.6">Q2</text>
<text x="119.4" y="199.5">D3</text>
<text x="166.6" y="199.6">C2</text>
<text x="7.6" y="207.6">DISC</text>
<text x="16.5" y="206.1">R5</text>
<text x="36.2" y="208.2">Q1</text>
<text x="128" y="209.2">100uF</text>
<text x="128" y="204.4">C1</text>
<text x="166.6" y="204.6">10uF</text>
<text x="16.5" y="210.9">1k</text>
<text x="19" y="214.6">USB_5V</text>
<text x="41.7" y="211.4" transform="rotate(-90 41.7 211.4)">R11</text>
<text x="46.5" y="211.4" transform="rotate(-90 46.5 211.4)">36k</text>
<text x="111.7" y="212.6">L1</text>
<text x="162.4" y="215.8">GND</text>
<text x="32.9" y="220.9">GND</text>
<text x="40.5" y="220.9">GND</text>
<text x="49.3" y="216.5" transform="rotate(-90 49.3 216.5)">R10</text>
<text x="54.1" y="216.5" transform="rotate(-90 54.1 216.5)">1.5k</text>
<text x="111.7" y="217.7">ferrite bead</text>
<text x="163.8" y="221.5">AV+</text>
<text x="27.7" y="224.9">R6</text>
<text x="27.7" y="227.4">R7</text>
<text x="38.8" y="224.8">22</text>
<text x="38.8" y="227.4">22</text>
<text x="58.4" y="227.9">23_USBDP</text>
<text x="58.4" y="225.3">24_USBDM</text>
<text x="104" y="223.4">AV-</text>
<text x="124.3" y="223.4">GND</text>
<text x="44.2" y="232.8">C10</text>
<text x="51.8" y="232.8">C11</text>
<text x="166.6" y="232.6">C3</text>
<text x="44.2" y="237.2">47pF</text>
<text x="51.8" y="237.2">47pF</text>
<text x="166.6" y="237.7">10uF</text>
<text x="17.6" y="241.2">GND</text>
<text x="40.5" y="248.8">GND</text>
<text x="162.4" y="248.8">AV-</text>
</g>
<text font-size="2.5" fill="#800000" x="53.3" y="154.2">Blue</text>
<g font-size="2.1" fill="#808080">
<text x="168.5" y="62.5">P$1</text>
<text x="168.5" y="65">P$3</text>
<text x="178.1" y="65">P$4</text>
<text x="178.1" y="62.5">P$2</text>
<text x="103.8" y="70.1" transform="rotate(-90 103.8 70.1)">9</text>
<text x="108.8" y="70.1" transform="rotate(-90 108.8 70.1)">24</text>
<text x="111.4" y="70.1" transform="rotate(-90 111.4 70.1)">36</text>
<text x="113.9" y="70.1" transform="rotate(-90 113.9 70.1)">48</text>
<text x="35.3" y="82.8">1</text>
<text x="72.1" y="82.8">1</text>
<text x="76" y="83.9">VBAT</text>
<text x="104.9" y="79.9" transform="rotate(-90 104.9 79.9)">VDD_A</text>
<text x="110" y="79.7" transform="rotate(-90 110 79.7)">VDD_1</text>
<text x="112.5" y="79.7" transform="rotate(-90 112.5 79.7)">VDD_2</text>
<text x="115" y="79.7" transform="rotate(-90 115 79.7)">VDD_3</text>
<text x="150.3" y="83.9">PB9/TIM4_CH4</text>
<text x="168" y="82.8">46</text>
<text x="35.3" y="85.3">2</text>
<text x="35.3" y="87.9">3</text>
<text x="72.1" y="85.3">2</text>
<text x="72.1" y="87.9">3</text>
<text x="76" y="86.4">PC13-TAMPER-RTC</text>
<text x="76" y="89">PC14-OSC32_IN</text>
<text x="150.3" y="86.4">PB8/TIM4_CH3</text>
<text x="158" y="89">BOOT0</text>
<text x="168" y="85.3">45</text>
<text x="168" y="87.9">44</text>
<text x="35.3" y="90.4">4</text>
<text x="35.3" y="92.9">5</text>
<text x="35.3" y="95.5">6</text>
<text x="72.1" y="95.5">6</text>
<text x="72.1" y="90.4">4</text>
<text x="72.1" y="92.9">5</text>
<text x="76" y="91.5">PC15-OSC32_OUT</text>
<text x="76" y="94.1">PD0-OSC_IN</text>
<text x="139.7" y="91.5">PB7/I2C1_SDA/TIM4_CH2</text>
<text x="139.9" y="94.1">PB6/I2C1_SCL/TIM4_CH1</text>
<text x="168" y="95.5">41</text>
<text x="168" y="90.4">43</text>
<text x="168" y="92.9">42</text>
<text x="35.3" y="98">7</text>
<text x="35.3" y="100.6">8</text>
<text x="70.9" y="100.6">10</text>
<text x="72.1" y="98">7</text>
<text x="76" y="101.7">PA0_WKUP/USART2_CTS/ADC12_IN0/TIM2_CH1_ETR</text>
<text x="76" y="96.6">PD1-OSC_OUT</text>
<text x="76" y="99.1">NRST</text>
<text x="148.9" y="96.6">PB5/I2C1_SMBA</text>
<text x="152.5" y="99.1">PB4/NJTRST</text>
<text x="155.1" y="101.7">PB3/JTDO</text>
<text x="168" y="98">40</text>
<text x="168" y="100.6">39</text>
<text x="35.3" y="103.1">9</text>
<text x="35.3" y="105.6">10</text>
<text x="70.9" y="103.1">11</text>
<text x="70.9" y="105.6">12</text>
<text x="76" y="104.2">PA1/USART2_RTS/ADC12_IN1/TIM2_CH2</text>
<text x="76" y="106.7">PA2/USART2_TX/ADC12_IN2/TIM2_CH3</text>
<text x="146" y="106.8">PA14/JTCK/SWCLK</text>
<text x="154.9" y="104.2">PA15/JTDI</text>
<text x="168" y="103.1">38</text>
<text x="168" y="105.6">37</text>
<text x="35.3" y="108.2">11</text>
<text x="35.3" y="110.7">12</text>
<text x="35.3" y="113.3">13</text>
<text x="70.9" y="108.2">13</text>
<text x="70.9" y="110.7">14</text>
<text x="70.9" y="113.3">15</text>
<text x="76" y="109.3">PA3/USART2_RX/ADC12_IN3/TIM2_CH4</text>
<text x="76" y="111.8">PA4/SPI1_NSS/USART2_CK/ADC12_IN4</text>
<text x="117.7" y="111.8">PA12/USART1_RTS/CAN_TX/TIM1_ETR/USBDP</text>
<text x="146.1" y="109.3">PA13/JTMS/SWDIO</text>
<text x="168" y="113.3">32</text>
<text x="168" y="110.7">33</text>
<text x="168" y="108.2">34</text>
<text x="35.3" y="115.8">14</text>
<text x="35.3" y="118.3">15</text>
<text x="70.9" y="115.8">16</text>
<text x="70.9" y="118.3">17</text>
<text x="76" y="116.9">PA6/SPI1_MISO/ADC12_IN6/TIM3_CH1</text>
<text x="76" y="119.4">PA7/SPI1_MOSI/ADC12_IN7/TIM3_CH2</text>
<text x="76" y="114.4">PA5/SPI1_SCK/ADC12_IN5</text>
<text x="117.1" y="114.4">PA11/USART1_CTS/CAN_RX/TIM1_CH4/USBDM</text>
<text x="136" y="116.9">PA10/USART1_RX/TIM1_CH3</text>
<text x="137.4" y="119.4">PA9/USART1_TX/TIM1_CH2</text>
<text x="168" y="115.8">31</text>
<text x="168" y="118.3">30</text>
<text x="35.3" y="120.9">16</text>
<text x="35.3" y="123.4">17</text>
<text x="35.3" y="125.9">18</text>
<text x="70.9" y="123.4">19</text>
<text x="70.9" y="125.9">20</text>
<text x="70.9" y="120.9">18</text>
<text x="76" y="124.5">PB1/ADC12_IN9/TIM3_CH4</text>
<text x="76" y="122">PB0/ADC12_IN8/TIM3_CH3</text>
<text x="131.6" y="122">PA8/USART1_CK/TIM1_CH1/MCO</text>
<text x="135.7" y="124.5">PB15/SPI2_MOSI/TIM1_CH3N</text>
<text x="168" y="120.9">29</text>
<text x="168" y="123.4">28</text>
<text x="168" y="125.9">27</text>
<text x="35.3" y="128.5">19</text>
<text x="35.3" y="131">20</text>
<text x="70.9" y="128.5">21</text>
<text x="70.9" y="131">22</text>
<text x="76" y="127.1">PB2/BOOT1</text>
<text x="76" y="129.6">PB10/I2C2_SCL/USART3_TX</text>
<text x="121.3" y="127.1">PB14/SPI2_MISO/USART3_RTS/TIM1_CH2N</text>
<text x="122.4" y="129.6">PB13/SPI2_SCK/USART3_CTS/TIM1_CH1N</text>
<text x="168" y="128.5">26</text>
<text x="168" y="131">25</text>
<text x="76" y="132.1">PB11/I2C2_SDA/USART3_RX</text>
<text x="112.2" y="132.1">PB12/SPI2_NSS/I2C2_SMBA/USART3_CK/TIM1_BKIN</text>
<text x="103.8" y="143.1" transform="rotate(-90 103.8 143.1)">8</text>
<text x="104.9" y="139.2" transform="rotate(-90 104.9 139.2)">VSS_A</text>
<text x="110" y="139.2" transform="rotate(-90 110 139.2)">VSS_1</text>
<text x="112.5" y="139.2" transform="rotate(-90 112.5 139.2)">VSS_2</text>
<text x="115" y="139.2" transform="rotate(-90 115 139.2)">VSS_3</text>
<text x="108.8" y="144.3" transform="rotate(-90 108.8 144.3)">23</text>
<text x="111.4" y="144.3" transform="rotate(-90 111.4 144.3)">35</text>
<text x="113.9" y="144.3" transform="rotate(-90 113.9 144.3)">47</text>
<text x="146.6" y="195.6">VOUT</text>
<text x="157.3" y="194.5">2</text>
<text x="138.7" y="199.6">3</text>
<text x="144.6" y="200.7">VIN</text>
<text x="147.8" y="205.8">GND</text>
<text x="157.3" y="204.7">1</text>
<text x="13" y="219.9">GND</text>
<text x="13" y="227.5">D+</text>
<text x="13" y="225">D-</text>
<text x="13" y="222.4">VBUS</text>
<text x="157.3" y="227.5">2</text>
<text x="138.7" y="232.6">3</text>
<text x="144.6" y="233.7">VIN</text>
<text x="146.6" y="228.6">VOUT</text>
<text x="147.8" y="238.8">GND</text>
<text x="157.3" y="237.7">1</text>
</g>
<g font-size="1.8" fill="#808080">
<text x="142.2" y="191.7">IC1</text>
<text x="142.2" y="209.5">MCP1703T-3302E/CB</text>
<text x="142.2" y="224.7">IC2</text>
<text x="142.2" y="242.5">MCP1703T-3302E/CB</text>
</g>
</svg>
